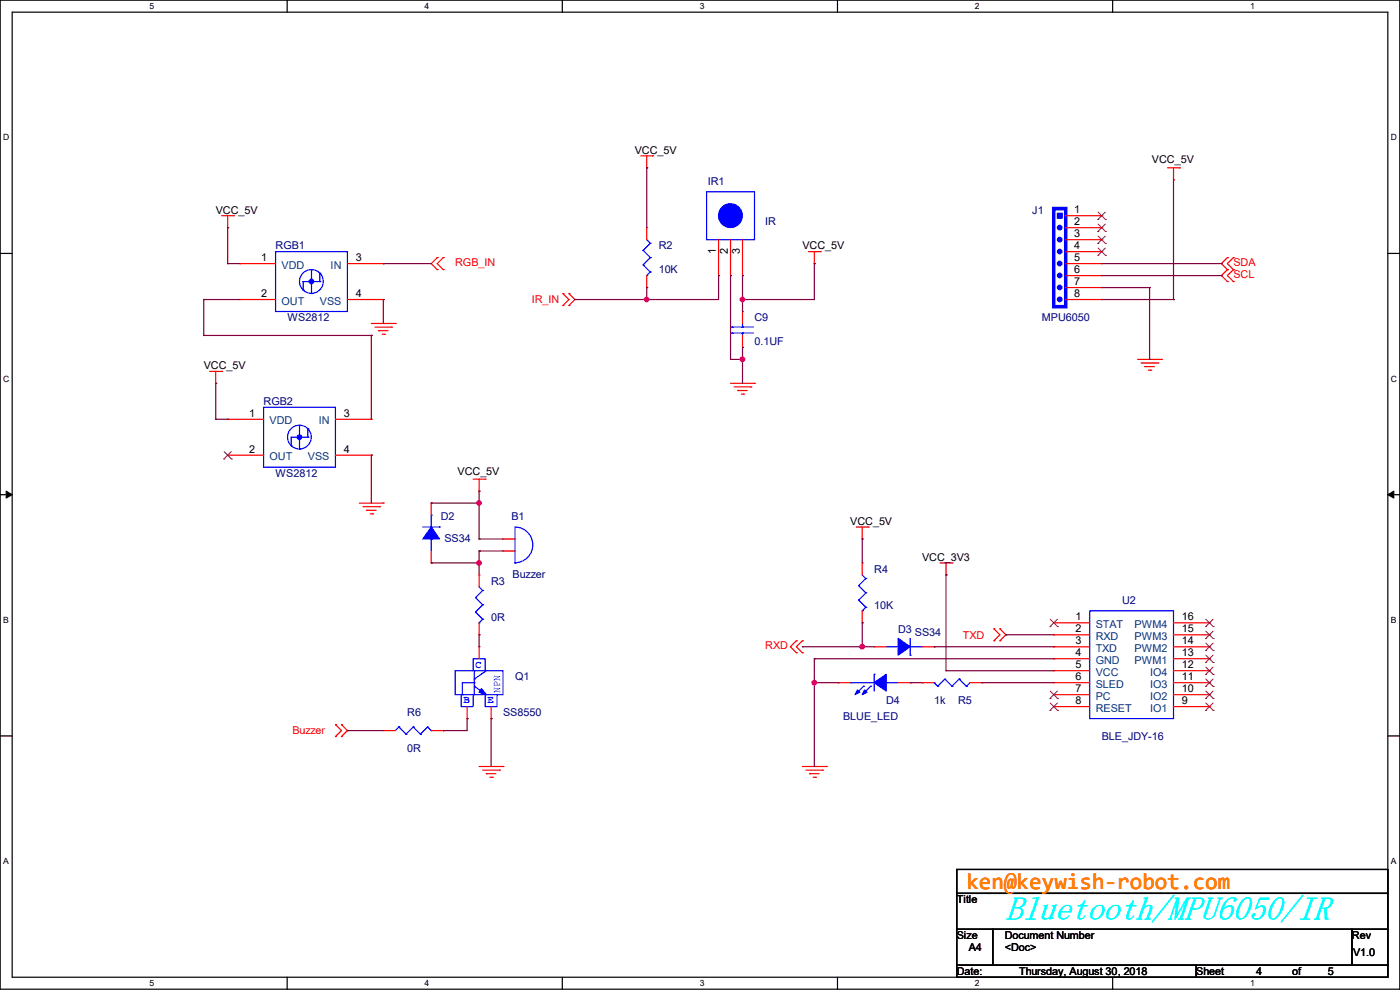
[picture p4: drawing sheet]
<svg xmlns="http://www.w3.org/2000/svg" width="297mm" height="210mm" viewBox="0 0 297 210" stroke-linecap="round" stroke-linejoin="round" font-family="sans-serif">
<path d="M0 0h297v209.8h-297zM2.6 2.6h291.8v204.7h-291.8z" fill="none" stroke="#000" stroke-width=".25"/>
<g fill="#fff">
<path d="M31.7 .3h1v2h-1z"/>
<path d="M31.7 207.6h1v1.9h-1z"/>
</g>
<path d="M60.9 0v2.6M60.9 207.3v2.5" fill="none" stroke="#000" stroke-width=".25"/>
<g fill="#fff">
<path d="M90.1 .3h1v2h-1z"/>
<path d="M90.1 207.6h1v1.9h-1z"/>
</g>
<path d="M119.3 0v2.6M119.3 207.3v2.5" fill="none" stroke="#000" stroke-width=".25"/>
<g fill="#fff">
<path d="M148.5 .3h.9v2h-.9z"/>
<path d="M148.5 207.6h.9v1.9h-.9z"/>
</g>
<path d="M177.7 0v2.6M177.7 207.3v2.5" fill="none" stroke="#000" stroke-width=".25"/>
<g fill="#fff">
<path d="M206.8 .3h1v2h-1z"/>
<path d="M206.8 207.6h1v1.9h-1z"/>
</g>
<path d="M236.1 0v2.6M236.1 207.3v2.5" fill="none" stroke="#000" stroke-width=".25"/>
<g fill="#fff">
<path d="M265.2 .3h1v2h-1z"/>
<path d="M265.2 207.6h1v1.9h-1z"/>
<path d="M.7 28.2h1.2v1.9h-1.2z"/>
<path d="M295.1 28.2h1.2v1.9h-1.2z"/>
<path d="M.7 79.3h1.2v2h-1.2z"/>
<path d="M295.1 79.3h1.2v2h-1.2z"/>
</g>
<path d="M0 53.8h2.6M294.4 53.8h2.6" fill="none" stroke="#000" stroke-width=".25"/>
<g fill="#fff">
<path d="M.7 130.5h1.2v2h-1.2z"/>
<path d="M295.1 130.5h1.1v2h-1.1z"/>
</g>
<path d="M0 104.9h2.6M294.4 104.9h2.6" fill="none" stroke="#000" stroke-width=".25"/>
<path d="M1.3 104.2l1.3 .7-1.3 .8zM294.4 104.9l1.3-.7v1.5z" fill="#000" stroke="#000" stroke-width=".21"/>
<g fill="#fff">
<path d="M.7 181.7h1.2v2h-1.2z"/>
<path d="M295.1 181.7h1.1v2h-1.1z"/>
</g>
<path d="M0 156.1h2.6M294.4 156.1h2.6M203 184.4h91.4v5.1h-91.4zM203 189.5h91.4v7.6h-91.4zM203 197.1h7.6v7.7h-7.6zM210.6 197.1h76.2v7.7h-76.2zM286.8 197.1h7.6v7.7h-7.6zM203 204.8h50.8v2.5h-50.8zM253.8 204.8h40.6v2.5h-40.6z" fill="none" stroke="#000" stroke-width=".25"/>
<g fill="none" stroke="#f00" stroke-width=".25">
<path d="M135.9 33.1h2.6M137.2 35.6h.1M137.2 33.1v2.5M138.5 33.1h.1M247.7 35.6h2.5M249 38.1h.1M249 35.6v2.5M250.2 35.6h.1M47 45.8h2.6M48.3 48.3h.1M48.3 45.8v2.5M49.6 45.8h.1"/>
<path d="M50.8 55.9h.1M50.8 55.9h7.7M73.7 55.9h7.6M81.3 55.9h.1M92.8 57.2h.1M92.8 54.7h.1M92.8 54.7l-1.3 1.2 1.3 1.3M94 54.7h.1M94 57.2h.1M94 54.7l-1.2 1.2 1.2 1.3M137.2 48.3h.1M137.2 48.3v2.5"/>
<path d="M137.2 58.5v2.5M152.4 58.5h.1M152.4 50.8v7.7M155 58.5h.1M155 50.8v7.7M157.5 58.5h.1M157.5 50.8v7.7M171.5 53.4h2.5M172.8 55.9h.1M172.8 53.4v2.5M174 53.4h.1M226.1 53.4h7.6"/>
<path d="M226.1 45.8h7.6M226.1 48.3h7.6M226.1 50.8h7.6M226.1 55.9h7.6M226.1 58.5h7.6M233.7 45.8h.1M233.7 48.3h.1M233.7 50.8h.1M233.7 53.4h.1M233.7 55.9h.1M233.7 58.5h.1M260.4 57.2h.1"/>
<path d="M260.4 54.7h.1M260.4 59.7h.1M260.4 54.7l-1.3 1.2 1.3 1.3M260.4 57.2l-1.3 1.3 1.3 1.2M261.7 54.7h.1M261.7 57.2h.1M261.7 59.7h.1M261.7 54.7l-1.3 1.2 1.3 1.3M261.7 57.2l-1.3 1.3 1.3 1.2M44.5 78.8h2.5M45.8 78.8v2.5M47 78.8h.1"/>
<path d="M50.8 63.5h.1M50.8 63.5h7.7M73.7 63.5h7.6M78.8 68.6h5.1M79.5 69.4h3.6M80.3 70.1h.1M80.3 70.1h2M81.1 70.9h.5M81.3 63.5h.1M81.6 70.9h.1M83.1 69.4h.1M83.9 68.6h.1"/>
<path d="M119.4 64.8h.1M119.4 62.3h.1M119.4 62.3l1.3 1.2-1.3 1.3M120.7 62.3h.1M120.7 64.8h.1M120.7 62.3l1.3 1.2-1.3 1.3M137.2 61h.1M157.5 73.7h.1M157.5 66.1h.1M157.5 66.1v2.5M157.5 71.2v2.5M226.1 61h7.6"/>
<path d="M226.1 63.5h7.6M233.7 61h.1M233.7 63.5h.1M241.3 76.2h5.1M242.1 77h3.6M242.9 77.8h.1M242.9 77.8h2M243.6 78.5h.5M244.1 78.5h.1M245.7 77h.1M246.4 76.2h.1M45.8 81.3h.1"/>
<path d="M48.3 88.9h.1M48.3 96.6h.1M48.3 88.9h7.6M48.3 96.6h7.6M71.2 88.9h7.6M71.2 96.6h7.6M78.8 88.9h.1M78.8 96.6h.1M155 81.3h5.1M155.7 82.1h3.6M156.5 82.8h.1M156.5 82.8h2"/>
<path d="M157.3 83.6h.5M157.8 83.6h.1M159.3 82.1h.1M160.1 81.3h.1M76.2 106.7h5.1M77 107.5h3.6M77.8 108.2h.1M77.8 108.2h2M78.5 109h.5M79 109h.1M80.6 107.5h.1M81.3 106.7h.1"/>
<path d="M91.5 119.4h.1M91.5 106.7h.1M91.5 106.7v2.6M91.5 116.9v2.5M100.4 101.6h2.5M101.6 104.2h.1M101.6 101.6v2.6M102.9 101.6h.1M106.7 114.3h.1M106.7 116.9h.1M106.7 114.3h2.6M106.7 116.9h2.6"/>
<path d="M181.7 111.8h2.5M182.9 114.3h.1M182.9 119.4h.1M182.9 111.8v2.5M182.9 119.4v2.6M184.2 111.8h.1M199.4 119.4h2.6M200.7 119.4v2.6M202 119.4h.1M101.6 137.2h.1M101.6 122h.1M101.6 134.7h.1"/>
<path d="M101.6 122v2.5M101.6 132.1v2.6M101.6 137.2v2.5M169 138.5h.1M169 135.9h.1M169 135.9l-1.3 1.3 1.3 1.3M170.2 138.5h.1M170.2 135.9h.1M170.2 135.9l-1.2 1.3 1.2 1.3M182.9 132.1h.1M182.9 129.6v2.5M185.5 137.2h.1"/>
<path d="M185.5 137.2h2.5M195.6 137.2h2.6M198.2 137.2h.1M200.7 122h.1M210.9 135.9h.1M210.9 133.4h.1M210.9 133.4l1.2 1.3-1.2 1.2M212.1 133.4h.1M212.1 135.9h.1M212.1 133.4l1.3 1.3-1.3 1.2M223.6 132.1h.1M223.6 134.7h.1"/>
<path d="M223.6 137.2h.1M223.6 139.7h.1M223.6 137.2h7.6M223.6 132.1h7.6M223.6 134.7h7.6M223.6 139.7h7.6M249 137.2h7.6M249 132.1h7.6M249 134.7h7.6M249 139.7h7.6M256.6 139.7h.1M256.6 137.2h.1"/>
<path d="M256.6 134.7h.1M256.6 132.1h.1M71.2 156.3h.1M71.2 153.7h.1M71.2 153.7l1.2 1.3-1.2 1.3M72.4 153.7h.1M72.4 156.3h.1M72.4 153.7l1.3 1.3-1.3 1.3M81.3 155h.1M81.3 155h2.6M91.5 155h2.5M94 155h.1"/>
<path d="M99.1 152.4h.1M99.1 149.9v2.5M104.2 152.4h.1M104.2 149.9v2.5M177.8 144.8h.1M177.8 144.8h2.6M190.5 144.8h2.6M193.1 144.8h.1M195.6 144.8h.1M195.6 144.8h2.6M205.8 144.8h2.5M208.3 144.8h.1"/>
<path d="M223.6 142.3h.1M223.6 144.8h.1M223.6 147.4h.1M223.6 149.9h.1M223.6 144.8h7.6M223.6 142.3h7.6M223.6 147.4h7.6M223.6 149.9h7.6M249 144.8h7.6M249 142.3h7.6M249 147.4h7.6M249 149.9h7.6"/>
<path d="M256.6 149.9h.1M256.6 147.4h.1M256.6 144.8h.1M256.6 142.3h.1M101.6 162.6h5.1M102.4 163.4h3.6M103.2 164.1h.1M103.2 164.1h2M103.9 164.9h.5M104.4 164.9h.1M106 163.4h.1M106.7 162.6h.1"/>
<path d="M170.2 162.6h5.1M171 163.4h3.5M171.7 164.1h.1M171.7 164.1h2.1M172.5 164.9h.5M173 164.9h.1M174.5 163.4h.1M175.3 162.6h.1"/>
</g>
<path d="M223.6 44.2h2.5v20.9h-2.5z" fill="none" stroke="#00f" stroke-width=".76"/>
<g fill="#00f" stroke="#00f" stroke-width=".25">
<path d="M102.2 146.1l1 1.3-1.6-.5z"/>
<path d="M224.3 45.3h1v1h-1z" fill-rule="evenodd"/>
<path d="M190.5 135.4l2.6 1.8-2.6 1.8z" fill-rule="evenodd"/>
<path d="M91.5 111.8l1.8 2.5h-3.6z" fill-rule="evenodd"/>
<path d="M185.5 144.8l2.5-1.8v3.6z" fill-rule="evenodd"/>
<path d="M181.9 146.3l.5 .6-1 .5z" fill-rule="evenodd"/>
<path d="M183.4 146.3l.5 .6-1 .5z" fill-rule="evenodd"/>
<circle cx="224.8" cy="48.3" r=".49"/>
<circle cx="224.8" cy="50.8" r=".49"/>
<circle cx="224.8" cy="53.4" r=".49"/>
<circle cx="224.8" cy="55.9" r=".49"/>
<circle cx="224.8" cy="58.4" r=".49"/>
<circle cx="224.8" cy="61" r=".49"/>
<circle cx="224.8" cy="63.5" r=".49"/>
<circle cx="66.1" cy="59.7" r=".49"/>
<circle cx="155" cy="45.7" r="2.52"/>
<circle cx="63.5" cy="92.7" r=".49"/>
</g>
<g fill="none" stroke="#804000" stroke-width=".21">
<path d="M232.9 46.6h.1M232.9 49.1h.1M232.9 51.6h.1M232.9 54.2h.1M233 45l1.5 1.6M233 47.5l1.5 1.6M233 50.1l1.5 1.5M233 52.6l1.5 1.6M234.5 45l-1.6 1.6M234.5 47.5l-1.6 1.6M234.5 50.1l-1.6 1.5M234.5 52.6l-1.6 1.6"/>
<path d="M234.5 46.6h.1M234.5 49.1h.1M234.5 51.6h.1M234.5 54.2h.1M47.5 97.4h.1M47.5 95.8l1.6 1.6M49.1 95.8l-1.6 1.6M49.1 97.4h.1M222.8 132.9h.1M222.8 131.4l1.6 1.5M224.3 131.4l-1.5 1.5M224.4 132.9h.1"/>
<path d="M255.8 138h.1M255.8 135.5h.1M255.8 132.9h.1M255.8 139l1.6 1.5M255.8 136.4l1.6 1.6M255.8 133.9l1.6 1.6M255.8 131.4l1.6 1.5M257.3 139l-1.5 1.5M257.3 136.4l-1.5 1.6M257.3 133.9l-1.5 1.6M257.3 131.4l-1.5 1.5M257.4 138h.1"/>
<path d="M257.4 135.5h.1M257.4 132.9h.1M222.8 148.2h.1M222.8 150.7h.1M222.8 146.6l1.6 1.6M222.8 149.1l1.6 1.6M224.3 146.6l-1.5 1.6M224.3 149.1l-1.5 1.6M224.4 148.2h.1M224.4 150.7h.1M255.8 150.7h.1M255.8 148.2h.1"/>
<path d="M255.8 145.6h.1M255.8 143.1h.1M255.8 140.5h.1M255.8 149.1l1.6 1.6M255.8 146.6l1.6 1.6M255.8 144.1l1.6 1.5M255.8 141.5l1.6 1.6M257.3 149.1l-1.5 1.6M257.3 146.6l-1.5 1.6M257.3 144.1l-1.5 1.5M257.3 141.5l-1.5 1.6M257.4 150.7h.1"/>
<path d="M257.4 148.2h.1M257.4 145.6h.1M257.4 143.1h.1M257.4 140.5h.1"/>
</g>
<g fill="none" stroke="#00f" stroke-width=".25">
<path d="M58.5 53.4h15.2v12.7h-15.2zM64.3 59.7h.1M64.3 59.7h1.8v2.6M64.3 59.7v1.8M66.1 57.2h.1M66.1 57.2v2M66.6 59.7h1.3M67.9 59.7h.1M67.9 58h.1M67.9 58v1.7M136.4 53.1h.1M136.4 56.2h.1"/>
<path d="M136.4 53.1l1.6 1.6M136.4 56.2l1.6 1.5M137.2 58.5h.1M137.2 50.8l.8 .8M138 51.6h.1M138 54.7h.1M138 57.7h.1M138 51.6l-1.6 1.5M138 54.7l-1.6 1.5M138 57.7l-.8 .8M149.9 40.7h10.2v10.1h-10.2zM64.3 61.5h.1"/>
<path d="M66.1 62.3h.1M155.2 69.4h.1M155.2 70.7h.1M155.2 69.4h4.6M155.2 70.7h4.6M157.5 70.7h.1M157.5 69.4h.1M157.5 68.6v.8M157.5 70.7v.5M55.9 86.4h15.3v12.7h-15.3zM61.8 92.8h.1M61.8 94.5h.1"/>
<path d="M61.8 92.8h1.7v2.5M61.8 92.8v1.7M63.5 90.2h.1M63.5 95.3h.1M63.5 90.2v2M64.1 92.8h1.2M65.3 92.8h.1M65.3 91h.1M65.3 91v1.8M89.7 111.8h3.6M91.5 114.3h.1M91.5 109.3h.1"/>
<path d="M91.5 109.3v2.5M91.5 114.3v2.6M93.3 111.8h.1M109.3 119.4h.1M109.3 119.4a3.8 3.8 0 0 0 3.7-3.8 3.8 3.8 0 0 0-3.7-3.8v7.6M100.9 126.8h.1M100.9 129.8h.1M100.9 126.8l1.5 1.5M100.9 129.8l1.5 1.6M101.6 132.1h.1M101.6 124.5l.8 .8M102.4 125.3h.1"/>
<path d="M102.4 128.3h.1M102.4 131.4h.1M102.4 125.3l-1.5 1.5M102.4 128.3l-1.5 1.5M102.4 131.4l-.8 .7M182.2 124.2h.1M182.2 127.3h.1M182.2 124.2l1.5 1.6M182.2 127.3l1.5 1.5M182.9 129.6h.1M182.9 122l.8 .7M183.7 122.7h.1"/>
<path d="M183.7 125.8h.1M183.7 128.8h.1M183.7 122.7l-1.5 1.5M183.7 125.8l-1.5 1.5M183.7 128.8l-.8 .8M188 137.2h2.5M190.5 137.2h.1M193.1 139h.1M193.1 135.4v3.6M193.1 137.2h2.5M195.6 137.2h.1M231.2 129.6h17.8v22.8h-17.8z"/>
<path d="M84.6 154.2h.1M84.6 154.2l-.7 .8M84.6 154.2l1.5 1.5M86.1 155.7h.1M87.7 154.2h.1M87.7 154.2l-1.6 1.5M87.7 154.2l1.5 1.5M89.2 155.7h.1M90.7 154.2h.1M90.7 154.2l-1.5 1.5M90.7 154.2l.8 .8M91.5 155h.1"/>
<path d="M96.6 142.3h10.1v5.1h-10.1zM97.8 147.4v2.5h2.6v-2.5M98.1 147.4h.1M100.4 142.3v-2.6h2.5v2.6M100.6 142.3h.1M100.6 144.8h.1M100.6 144.1h.1M100.6 145.6h.1M100.6 142.3v5.1M100.6 144.8h-2.5v2.6M100.6 145.6l2.6 1.8M102.9 147.4v2.5h2.6v-2.5"/>
<path d="M103.2 142.3l-2.6 1.8M180.4 144.8h.1M180.4 144.8h5.1M183.2 145.6h.1M183.2 145.6l-1.5 1.5M184.7 145.6h.1M184.7 145.6l-1.5 1.5M185.5 143h.1M185.5 143v3.6M188 144.8h.1M188 144.8h2.5M198.2 144.8h.1"/>
<path d="M198.2 144.8l.7 .8M198.9 145.6h.1M200.4 144.1h.1M200.4 144.1l1.6 1.5M200.4 144.1l-1.5 1.5M202 145.6h.1M203.5 144.1h.1M203.5 144.1l1.5 1.5M203.5 144.1l-1.5 1.5M205 145.6h.1M205.8 144.8l-.8 .8"/>
<circle cx="66.1" cy="59.7" r="2.52"/>
<circle cx="63.5" cy="92.7" r="2.52"/>
</g>
<g fill="none" stroke="#800040" stroke-width=".25">
<path d="M137.2 35.6h.1M137.2 35.6v12.7M249 38.1v25.4M48.3 48.3h.1M48.3 55.9h.1M48.3 55.9h2.5M48.3 48.3v7.6M81.3 55.9h.1M81.3 55.9h10.2M152.4 58.5h.1M152.4 58.5v5h-30.4M155 58.5h.1"/>
<path d="M155 58.5v17.7M157.5 58.5h.1M157.5 58.5v7.6M172.8 55.9h.1M172.8 55.9v7.6h-15.3M233.7 58.5h25.4M233.7 55.9h25.4M259.1 58.5h.1M259.1 55.9h.1M43.2 63.5h.1M43.2 71.2h.1M43.2 63.5h7.6"/>
<path d="M43.2 63.5v7.7M43.2 71.2h35.6M78.8 71.2h.1M78.8 71.2v17.7M81.3 63.5h.1M81.3 63.5v5.1M137.2 61h.1M137.2 63.5h.1M137.2 61v2.5M155 76.2h.1M155 76.2h2.5M157.5 63.5h.1"/>
<path d="M157.5 73.7h.1M157.5 76.2h.1M157.5 73.7v7.6M233.7 63.5h15.3M233.7 61h10.2M243.9 61h.1M243.9 76.2h.1M243.9 61v15.2M249 63.5h.1M45.8 81.3h.1M45.8 88.9h.1M45.8 81.3v7.6"/>
<path d="M45.8 88.9h2.5M78.8 96.6h.1M78.8 96.6v10.1M91.5 119.4h.1M91.5 106.7h.1M91.5 119.4h10.1M91.5 106.7h10.1M101.6 116.9h.1M101.6 104.2h.1M101.6 114.3h.1M101.6 119.4h.1M101.6 106.7h.1"/>
<path d="M101.6 104.2v10.1M101.6 116.9v5.1M101.6 116.9h5.1M101.6 114.3h5.1M182.9 114.3h.1M182.9 114.3v5.1M101.6 134.7h.1M101.6 134.7v2.5M170.2 137.2h.1M170.2 137.2h15.3M172.8 139.7h.1M172.8 139.7v22.9"/>
<path d="M172.8 139.7h50.8M182.9 132.1h.1M182.9 137.2h.1M182.9 132.1v5.1M198.2 137.2h.1M198.2 137.2h25.4M200.7 122h.1M200.7 122v20.3M213.4 134.7h.1M213.4 134.7h10.2M73.7 155h.1M73.7 155h7.6"/>
<path d="M94 155h.1M99.1 152.4h.1M99.1 152.4v2.6h-5.1M104.2 152.4h.1M104.2 152.4v10.2M172.8 144.8h.1M172.8 144.8h5M193.1 144.8h.1M193.1 144.8h2.5M200.7 142.3h.1M200.7 142.3h22.9M208.3 144.8h.1"/>
<path d="M208.3 144.8h15.3"/>
</g>
<g fill="#f0f" stroke="#f0f" stroke-width=".25">
<circle cx="182.9" cy="137.2" r=".49"/>
<circle cx="137.2" cy="63.5" r=".49"/>
<circle cx="157.5" cy="63.5" r=".49"/>
<circle cx="157.5" cy="76.2" r=".49"/>
<circle cx="172.7" cy="144.8" r=".49"/>
<circle cx="101.6" cy="119.4" r=".49"/>
<circle cx="101.6" cy="106.7" r=".49"/>
</g>
<text font-size="7.2" fill="#0ff" x="213.4" y="195.2">Bluetooth/MPU6050/IR</text>
<text font-size="4.8" fill="#ff8000" x="205" y="188.6">ken@keywish-robot.com</text>
<g font-size="2.3">
<text x="134.7" y="32.6">VCC_5V</text>
<text x="244.4" y="34.6">VCC_5V</text>
<text x="45.8" y="45.3">VCC_5V</text>
<text x="227.9" y="45.2">1</text>
<text x="227.9" y="47.8">2</text>
<text x="151.9" y="53.9" transform="rotate(-90 151.9 53.9)">1</text>
<text x="154.4" y="53.9" transform="rotate(-90 154.4 53.9)">2</text>
<text x="157" y="53.9" transform="rotate(-90 157 53.9)">3</text>
<text x="170.2" y="52.9">VCC_5V</text>
<text x="227.9" y="50.3">3</text>
<text x="227.9" y="52.8">4</text>
<text x="55.4" y="55.4">1</text>
<text x="75.5" y="55.4">3</text>
<text x="227.9" y="55.4">5</text>
<text x="227.9" y="57.9">6</text>
<text x="55.4" y="63">2</text>
<text x="75.5" y="63">4</text>
<text x="227.9" y="60.5">7</text>
<text x="227.9" y="63">8</text>
<text x="43.2" y="78.3">VCC_5V</text>
<text x="52.9" y="88.4">1</text>
<text x="72.9" y="88.4">3</text>
<text x="52.9" y="96">2</text>
<text x="72.9" y="96">4</text>
<text x="97.1" y="100.7">VCC_5V</text>
<text x="180.4" y="111.3">VCC_5V</text>
<text x="195.6" y="119">VCC_3V3</text>
<text x="228.1" y="131.6">1</text>
<text x="250.7" y="131.6">16</text>
<text x="228.1" y="134.1">2</text>
<text x="228.1" y="136.7">3</text>
<text x="250.7" y="136.7">14</text>
<text x="250.7" y="134.1">15</text>
<text x="228.1" y="139.2">4</text>
<text x="228.1" y="141.7">5</text>
<text x="250.7" y="141.7">12</text>
<text x="250.7" y="139.2">13</text>
<text x="228.1" y="144.3">6</text>
<text x="228.1" y="146.8">7</text>
<text x="228.1" y="149.4">8</text>
<text x="250.7" y="149.4">9</text>
<text x="250.7" y="146.8">10</text>
<text x="250.7" y="144.3">11</text>
<text x="203" y="191.6">Title</text>
<text x="203" y="199.2">Size</text>
<text x="205.5" y="201.8">A4</text>
<text x="213.1" y="199.2">Document Number</text>
<text x="213.2" y="201.8">&lt;Doc&gt;</text>
<text x="286.8" y="199.2">Rev</text>
<text x="287.1" y="202.8">V1.0</text>
<text x="203" y="206.8">Date:</text>
<text x="216.2" y="206.8">Thursday, August 30, 2018</text>
<text x="253.8" y="206.8">Sheet</text>
<text x="266.5" y="206.8">4</text>
<text x="274.1" y="206.8">of</text>
<text x="281.7" y="206.8">5</text>
</g>
<g font-size="2.3" fill="#000080">
<text x="150.2" y="39.2">IR1</text>
<text x="162.4" y="47.8">IR</text>
<text x="219" y="45.3">J1</text>
<text x="58.5" y="52.9">RGB1</text>
<text x="139.7" y="52.9">R2</text>
<text x="139.7" y="58">10K</text>
<text x="61" y="68.2">WS2812</text>
<text x="160.1" y="68.2">C9</text>
<text x="221" y="68.2">MPU6050</text>
<text x="160.1" y="73.2">0.1UF</text>
<text x="55.9" y="85.9">RGB2</text>
<text x="58.5" y="101.2">WS2812</text>
<text x="93.5" y="110.3">D2</text>
<text x="108.5" y="110.3">B1</text>
<text x="94.3" y="114.9">SS34</text>
<text x="104.2" y="124">R3</text>
<text x="108.8" y="122.5">Buzzer</text>
<text x="185.5" y="121.5">R4</text>
<text x="104.2" y="131.7">0R</text>
<text x="185.5" y="129.1">10K</text>
<text x="238" y="128.1">U2</text>
<text x="190.5" y="134.2">D3</text>
<text x="194.1" y="135">SS34</text>
<text x="109.3" y="144.4">Q1</text>
<text x="188" y="149.4">D4</text>
<text x="198.2" y="149.4">1k</text>
<text x="203.2" y="149.4">R5</text>
<text x="86.4" y="152">R6</text>
<text x="106.7" y="152">SS8550</text>
<text x="178.9" y="152.7">BLUE_LED</text>
<text x="86.4" y="159.6">0R</text>
<text x="233.7" y="157.1">BLE_JDY-16</text>
</g>
<g font-size="2.3" fill="#004080">
<text x="59.7" y="57">VDD</text>
<text x="70.1" y="57">IN</text>
<text x="59.7" y="64.6">OUT</text>
<text x="67.9" y="64.6">VSS</text>
<text x="57.2" y="90">VDD</text>
<text x="67.6" y="90">IN</text>
<text x="57.2" y="97.6">OUT</text>
<text x="65.3" y="97.6">VSS</text>
<text x="232.5" y="133.2">STAT</text>
<text x="232.5" y="135.7">RXD</text>
<text x="240.7" y="135.7">PWM3</text>
<text x="240.7" y="133.2">PWM4</text>
<text x="232.5" y="138.3">TXD</text>
<text x="232.5" y="140.8">GND</text>
<text x="232.5" y="143.3">VCC</text>
<text x="240.7" y="140.8">PWM1</text>
<text x="240.7" y="138.3">PWM2</text>
<text x="244" y="143.3">IO4</text>
<text x="232.5" y="145.9">SLED</text>
<text x="232.5" y="148.4">PC</text>
<text x="244" y="148.4">IO2</text>
<text x="244" y="145.9">IO3</text>
<text x="232.5" y="151">RESET</text>
<text x="244" y="151">IO1</text>
</g>
<g font-size="2.3" fill="#f00">
<text x="96.6" y="56.5">RGB_IN</text>
<text x="261.7" y="56.5">SDA</text>
<text x="261.7" y="59">SCL</text>
<text x="112.8" y="64.3">IR_IN</text>
<text x="162.4" y="137.8">RXD</text>
<text x="204.3" y="135.5">TXD</text>
<text x="62" y="155.8">Buzzer</text>
</g>
<g font-size="2.3" fill="#00f">
<text x="100.9" y="141.6">C</text>
<text x="98.3" y="149.2">B</text>
<text x="103.4" y="149.2">E</text>
<text x="106.1" y="147.1" transform="rotate(-90 106.1 147.1)">NPN</text>
</g>
<g font-size="1.8">
<text x="31.7" y="1.9">5</text>
<text x="90.1" y="1.9">4</text>
<text x="148.5" y="1.9">3</text>
<text x="206.8" y="1.9">2</text>
<text x="265.2" y="1.9">1</text>
<text x=".7" y="29.8">D</text>
<text x="295.1" y="29.8">D</text>
<text x=".7" y="80.9">C</text>
<text x="295.1" y="80.9">C</text>
<text x=".7" y="132.1">B</text>
<text x="295.1" y="132.1">B</text>
<text x=".7" y="183.3">A</text>
<text x="295.1" y="183.3">A</text>
<text x="31.7" y="209.2">5</text>
<text x="90.1" y="209.2">4</text>
<text x="148.5" y="209.2">3</text>
<text x="206.8" y="209.2">2</text>
<text x="265.2" y="209.2">1</text>
</g>
</svg>
